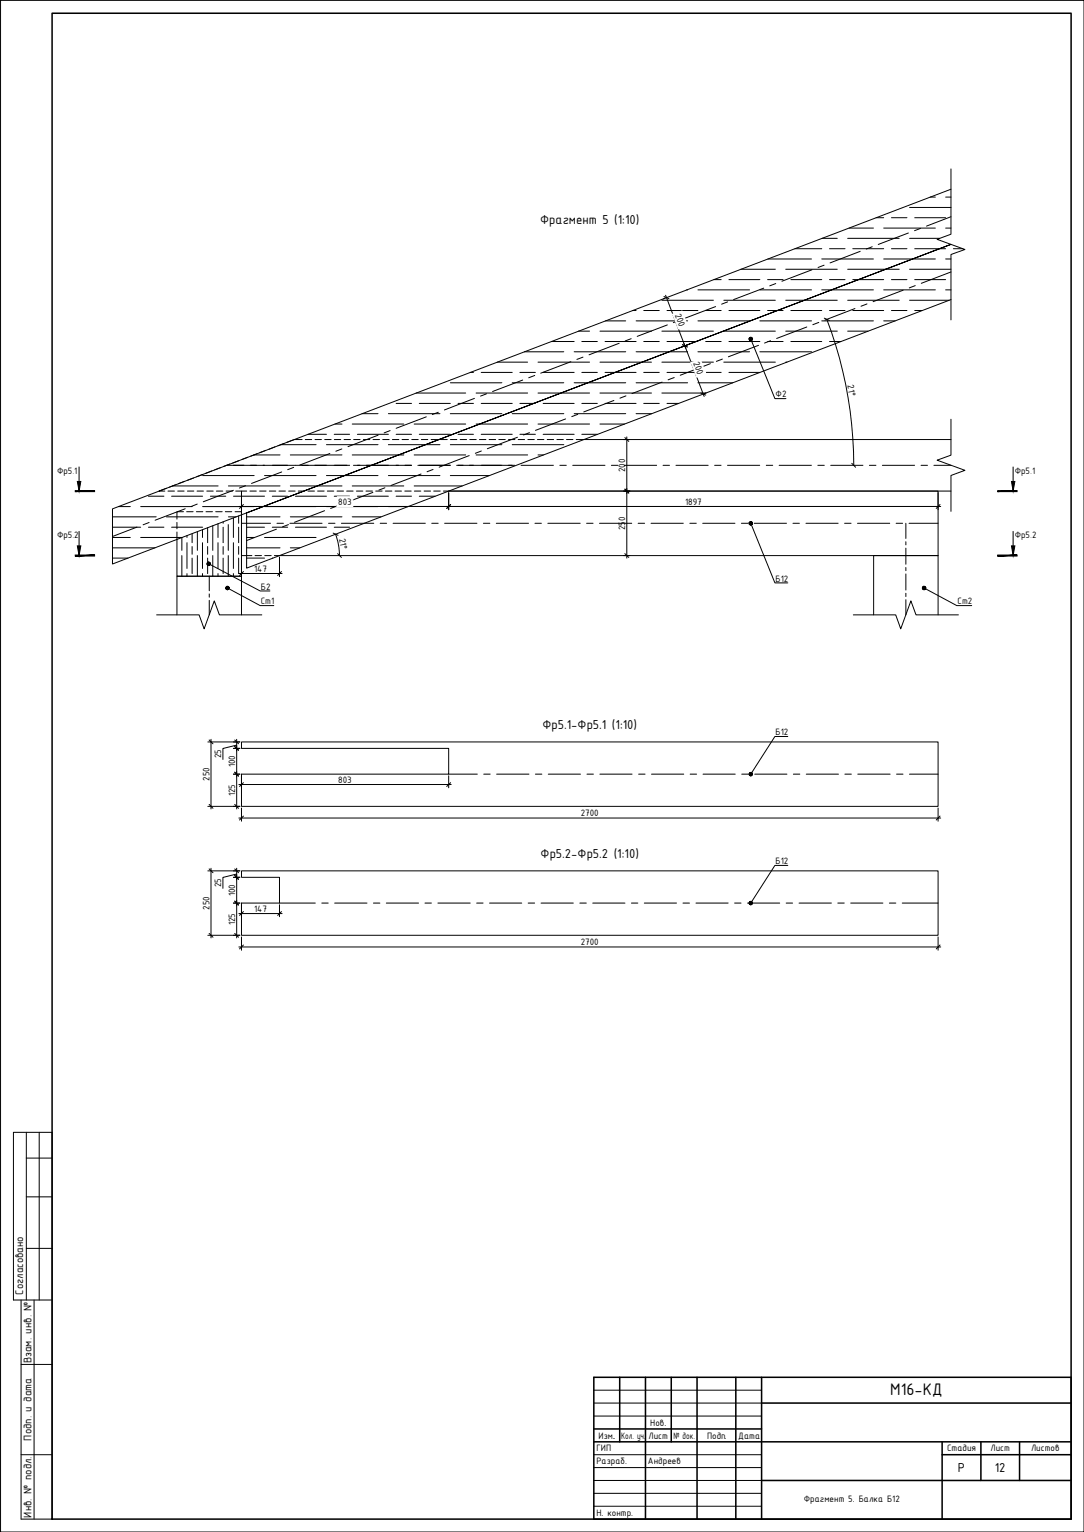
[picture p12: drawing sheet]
<svg xmlns="http://www.w3.org/2000/svg" width="420mm" height="594mm" viewBox="0 0 420 594" stroke-linecap="round" stroke-linejoin="round" font-family="sans-serif">
<path d="M368.6 73.4l-325 123.9v21.4l325-123.9-273 104.1v21.4l273-104.1M226.4 170.4h142.2M368.6 190.4h-194.7h189.7v25h-255.3M68.6 209.2v14.2h25v-23.7v15.7h2M68.6 238.4v-15h25v15M338.6 238.4v-23h25v23M93.6 287.7h270v25h-270v-12.5h80.3v-10h-80.3zM93.6 337.7h270v25h-270v-12.5h14.7v-10h-14.7z" fill="none" stroke="#000" stroke-width=".39"/>
<g fill="none" stroke="#000" stroke-width=".39">
<path d="M89 180l-2.3 .9M92.5 178.7l-2.3 .8M96.1 177.3l-2.4 .9M99.6 176l-2.4 .9M103 174.6l-2.3 .9M106.6 173.3l-2.4 .9M110.1 172l-2.4 .9M117.1 170.4h-3l-2.9 1.1M118.3 170.4h2.5M122.1 170.4h2.5M125.9 170.4h2.5M129.6 170.4h2.5"/>
<path d="M133.4 170.4h2.4M137.1 170.4h2.5M140.8 170.4h2.5M144.6 170.4h2.5M148.3 170.4h2.5M152.1 170.4h2.5M155.8 170.4h2.5M159.6 170.4h2.5M163.3 170.4h2.5M167.1 170.4h2.5M170.9 170.4h2.5M174.6 170.4h2.5"/>
<path d="M178.4 170.4h2.4M182.1 170.4h2.5M185.8 170.4h2.5M189.6 170.4h2.5M193.3 170.4h2.5M197.1 170.4h2.5M200.8 170.4h2.5M204.6 170.4h2.5M208.3 170.4h2.5M212.1 170.4h2.5M215.9 170.4h2.5M219.6 170.4h2.5"/>
<path d="M223.4 170.4h3M64.5 189.3l-2.9 1.1h2.3M65.1 190.4h2.5M68 188l-2.3 .9M68.9 190.4h2.5M71.1 198.4h-2.5v2.9M71.5 186.7l-2.3 .9M72.3 198.4h2.5M72.6 190.4h2.5M75 185.3l-2.3 .9M76.1 198.4h2.5M76.4 190.4h2.5"/>
<path d="M78.5 184l-2.3 .9M79.8 198.4h2.5M80.1 190.4h2.5M82 182.6l-2.3 1M83.6 198.4h2.5M83.9 190.4h2.5M85.5 181.3l-2.3 .9M87.3 198.4h2.5M87.6 190.4h2.5M91.4 190.4h2.2M93.6 197.5v2.2v-1.3h-2.5M93.6 193.8v2.5"/>
<path d="M95.6 190.4h-2v2.1M96.9 190.4h2.5M100.6 190.4h2.5M104.4 190.4h2.5M108.1 190.4h2.5M111.9 190.4h2.5M115.6 190.4h2.5M119.4 190.4h2.5M123.1 190.4h2.5M126.9 190.4h2.5M130.6 190.4h2.5M134.4 190.4h2.5"/>
<path d="M138.1 190.4h2.5M141.9 190.4h2.5M145.6 190.4h2.5M149.4 190.4h2.5M153.1 190.4h2.5M156.9 190.4h2.5M160.6 190.4h2.5M164.4 190.4h2.5M168.1 190.4h2.5M171.9 190.4h2M68.6 202.6v2.5M68.6 206.3v2.9"/>
<path d="M95.6 215.4h2M98.8 215.4h2.5M102.6 215.4h2.5M106.3 215.4h2"/>
</g>
<g fill="none" stroke="#000" stroke-width=".39">
<path d="M333.4 97.5l-11.7 4.5M338.1 95.7l-2.4 .9M352.1 90.4l-11.7 4.4M356.8 88.6l-2.3 .9M368.6 84l-9.5 3.7M277.4 118.9l-11.7 4.4M282 117.1l-2.3 .9M296 111.7l-11.6 4.5M300.7 110l-2.3 .8M314.7 104.6l-11.6 4.5M319.4 102.8l-2.3 .9M331.4 119.6l-11.7 4.5"/>
<path d="M336 117.9l-2.3 .9M350.1 112.5l-11.7 4.5M354.8 110.8l-2.4 .8M368.6 105.5l-11.5 4.4M226 138.5l-2.4 .9M240 133.1l-11.7 4.5M244.6 131.3l-2.3 .9M258.7 126l-11.7 4.4M263.4 124.2l-2.4 .9M280 139.2l-2.3 .9M294 133.9l-11.7 4.5M298.7 132.1l-2.4 .9"/>
<path d="M312.7 126.8l-11.7 4.4M317.4 125l-2.4 .9M169.9 159.9l-2.3 .9M183.9 154.5l-11.6 4.5M188.6 152.7l-2.3 .9M202.6 147.4l-11.7 4.4M207.3 145.6l-2.4 .9M221.3 140.3l-11.7 4.4M238 155.3l-11.7 4.4M242.6 153.5l-2.3 .9M256.6 148.2l-11.7 4.4M261.3 146.4l-2.3 .9"/>
<path d="M275.3 141l-11.6 4.5M127.8 175.9l-11.6 4.5M132.5 174.1l-2.3 .9M146.6 168.8l-11.7 4.4M151.2 167l-2.3 .9M165.2 161.6l-11.7 4.5M181.9 176.7l-11.7 4.5M186.6 174.9l-2.4 .9M200.6 169.6l-11.7 4.4M205.2 167.8l-2.3 .9M219.2 162.4l-11.6 4.5M223.9 160.7l-2.3 .9"/>
<path d="M71.8 197.3l-11.7 4.4M76.5 195.5l-2.4 .9M87.9 180.4h6.6M90.5 190.1l-11.7 4.5M95.2 188.4l-2.4 .8M97 180.4h2.5M102 180.4h12.5M109.2 183l-11.7 4.5M113.8 181.2l-2.3 .9M117 180.4h2.5M122 180.4h12.5M125.8 198l-11.7 4.5"/>
<path d="M130.5 196.3l-2.4 .9M137 180.4h2.5M142 180.4h12.5M144.5 190.9l-11.7 4.5M149.2 189.2l-2.3 .8M157 180.4h2.5M162 180.4h12.5M163.2 183.8l-11.7 4.5M167.9 182l-2.4 .9M177 180.4h2.5M182 180.4h12.5M197 180.4h2.5"/>
<path d="M202 180.4h12.5M217 180.4h2.5M222 180.4h12.5M237 180.4h2.5M242 180.4h12.5M257 180.4h2.5M262 180.4h12.5M277 180.4h2.5M282 180.4h12.5M297 180.4h2.5M302 180.4h12.5M317 180.4h2.5"/>
<path d="M322 180.4h12.5M337 180.4h2.5M342 180.4h12.5M357 180.4h2.5M362 180.4h6.6M53.1 204.4l-9.5 3.6M57.8 202.6l-2.3 .9M93.6 202.9h11.3M107.1 205.2l-11.5 4.4M107.4 202.9h2.5M111.8 203.4l-2.3 .9M112.4 202.9h12.4"/>
<path d="M127.3 202.9h2.5M132.3 202.9h12.6M147.4 202.9h2.5M152.4 202.9h12.4M167.3 202.9h2.5M172.3 202.9h12.6M187.4 202.9h2.5M192.4 202.9h12.5M207.3 202.9h2.5M212.3 202.9h12.6M227.4 202.9h2.5M232.4 202.9h12.5"/>
<path d="M247.4 202.9h2.5M252.3 202.9h12.5M267.4 202.9h2.5M272.4 202.9h12.5M287.4 202.9h2.5M292.4 202.9h12.4M307.3 202.9h2.5M312.4 202.9h12.5M327.4 202.9h2.5M332.4 202.9h12.4M347.3 202.9h2.5M351.1 202.9v5.9"/>
<path d="M351.1 210.1v1.2M351.1 212.6v6.2M352.3 202.9h11.3M81.1 223.4v5.7M81.1 230.3v1.3M81.1 232.8v5.6M351.1 220.1v1.2M351.1 222.6v6.2M351.1 230.1v1.2M351.1 232.6v5.8M173.9 300.2h11.1M187.5 300.2h2.5"/>
<path d="M192.5 300.2h12.5M207.5 300.2h2.5M212.5 300.2h12.5M227.5 300.2h2.5M232.5 300.2h12.5M247.5 300.2h2.5M252.5 300.2h12.5M267.5 300.2h2.5M272.5 300.2h12.5M287.5 300.2h2.5M292.5 300.2h12.5M307.5 300.2h2.5"/>
<path d="M312.5 300.2h12.5M327.5 300.2h2.5M332.5 300.2h12.5M347.5 300.2h2.5M352.5 300.2h11.1M108.3 350.2h13.9M124.7 350.2h2.5M129.7 350.2h12.5M144.7 350.2h2.5M149.7 350.2h12.5M164.7 350.2h2.5M169.7 350.2h12.5"/>
<path d="M184.7 350.2h2.5M189.7 350.2h12.5M204.7 350.2h2.5M209.7 350.2h12.5M224.7 350.2h2.5M229.7 350.2h12.5M244.7 350.2h2.5M249.7 350.2h12.5M264.7 350.2h2.6M269.7 350.2h12.5M284.7 350.2h2.5M289.7 350.2h12.5"/>
<path d="M304.7 350.2h2.5M309.7 350.2h12.5M324.7 350.2h2.5M329.7 350.2h12.5M344.7 350.2h2.5M349.7 350.2h13.9"/>
</g>
<!-- layer: 0 -->
<path d="M368.6 65.5v25.3l-5.4 2 10.8 3.9-5.4 2v25.4M368.6 162.6v13.9l-5.4 1.9 10.8 4-5.4 2v13.9M60.7 238.4h16.5l1.9 5.5 4-10.9 1.9 5.4h16.5M330.8 238.4h16.4l1.9 5.5 4-10.9 1.9 5.4h16.5" fill="none" stroke="#000" stroke-width=".39"/>
<g fill="none" stroke="#000" stroke-width=".39">
<path d="M360.6 76.4h1.9M366.5 76.4h2.1M308.1 96.4h10.4M318.6 92.4h5.9M321.5 96.4h6M328.5 92.4h20M329.1 88.4h9.4M330.5 96.4h12M339.6 84.4h2.9M342.5 88.4h20M345.5 96.4h6M345.5 84.4h6"/>
<path d="M352.6 92.4h11.6M352.6 80.4h16M354.5 96.4h12M354.5 84.4h12M366.5 88.4h2.1M369.5 96.4h3.7M256.5 116.4h20M266.1 112.4h.4M270.5 112.4h20M276.6 108.4h2.9M280.5 116.4h20M282.5 108.4h12"/>
<path d="M287.1 104.4h13.4M294.5 112.4h20M297.5 108.4h6M297.6 100.4h16.9M304.5 116.4h20M304.5 104.4h20M306.5 108.4h12M318.5 112.4h20M318.5 100.4h20M321.5 108.4h6M328.5 116.4h20M328.5 104.4h20"/>
<path d="M330.5 108.4h12M342.5 112.4h20M342.5 100.4h20M345.5 108.4h6M352.6 116.4h15.3M352.6 104.4h16M354.5 108.4h12M366.5 112.4h2.1M366.5 100.4h2.1M203.2 136.4h15.3M213.7 132.4h8.8M222.5 136.4h20"/>
<path d="M224.2 128.4h4.3M225.5 132.4h6M232.5 128.4h20M234.5 132.4h12M234.7 124.4h7.8M245.2 120.4h1.3M246.5 136.4h20M246.5 124.4h20M249.5 132.4h6M249.5 120.4h6M256.5 128.4h20M258.5 132.4h12"/>
<path d="M258.5 120.4h12M270.5 136.4h20M270.5 124.4h20M273.5 132.4h6M273.5 120.4h6M280.5 128.4h20M282.5 132.4h12M282.5 120.4h12M294.5 136.4h20M294.5 124.4h20M297.5 132.4h6M297.5 120.4h6"/>
<path d="M304.5 128.4h20M306.5 132.4h12M306.5 120.4h12M318.5 124.4h20M321.5 132.4h4.5M321.5 120.4h6M328.5 128.4h8M330.5 120.4h12M342.5 124.4h4.5M345.5 120.4h6M354.5 120.4h2.9M153.5 156.4h6"/>
<path d="M161.3 152.4h19.2M162.5 156.4h12M174.5 148.4h20M177.5 156.4h6M182.2 144.4h1.3M184.5 152.4h20M186.5 156.4h12M186.5 144.4h12M192.7 140.4h11.8M198.5 148.4h20M201.5 156.4h6M201.5 144.4h6"/>
<path d="M208.5 152.4h20M208.5 140.4h20M210.5 156.4h12M210.5 144.4h12M222.5 148.4h20M225.5 156.4h6M225.5 144.4h6M232.5 152.4h20M232.5 140.4h20M234.5 156.4h12M234.5 144.4h12M246.5 148.4h20"/>
<path d="M249.5 156.4h6M249.5 144.4h6M256.5 152.4h17M256.5 140.4h20M258.5 156.4h4.6M258.5 144.4h12M270.5 148.4h13.5M273.5 144.4h6M280.5 140.4h20M282.5 144.4h12M304.5 140.4h.5M98.3 176.4h10.2"/>
<path d="M108.8 172.4h13.7M112.5 176.4h20M119.3 168.4h7.2M126.5 172.4h20M129.5 168.4h6M129.8 164.4h2.7M136.5 176.4h20M136.5 164.4h20M138.5 168.4h12M140.3 160.4h6.2M150.5 172.4h20M150.5 160.4h20"/>
<path d="M153.5 168.4h6M160.5 176.4h20M160.5 164.4h20M162.5 168.4h12M174.5 172.4h20M174.5 160.4h20M177.5 168.4h6M184.5 176.4h20M184.5 164.4h20M186.5 168.4h12M198.5 172.4h20M198.5 160.4h20"/>
<path d="M201.5 168.4h6M208.5 176.4h2.1M208.5 164.4h20M210.5 168.4h12M222.5 160.4h20M225.5 168.4h6M232.5 164.4h9.6M246.5 160.4h6.1M45.9 196.4h4.6M54.5 196.4h20M57.5 192.4h6M66.5 192.4h12"/>
<path d="M66.9 188.4h17.6M78.5 196.4h20M78.5 184.4h20M81.5 192.4h6M88.5 188.4h20M90.5 192.4h12M90.5 180.4h12M102.5 196.4h20M102.5 184.4h20M105.5 192.4h6M105.5 180.4h6M112.5 188.4h20"/>
<path d="M114.5 192.4h12M114.5 180.4h12M126.5 196.4h20M126.5 184.4h20M129.5 192.4h6M129.5 180.4h6M136.5 188.4h20M138.5 192.4h12M138.5 180.4h12M150.5 196.4h7.7M150.5 184.4h20M153.5 192.4h6"/>
<path d="M153.5 180.4h6M160.5 188.4h18.7M162.5 192.4h6.2M162.5 180.4h12M174.5 184.4h15.1M177.5 180.4h6M186.5 180.4h12M43.6 208.4h6.9M43.6 216.4h6M43.6 204.4h10.9M43.6 212.4h16.5M43.6 200.4h16.9"/>
<path d="M54.5 208.4h16.1M57.5 204.4h6M64.5 200.4h20M66.5 204.4h12M70.5 208.5v4.9M70.5 215.4v8M72.5 207.7v.7M72.5 210.5v9.9M74.5 206.9v3.6M74.5 211.9v3M74.5 216.4v6M76.5 206.2v7.2"/>
<path d="M76.5 215.4v8M78.5 205.4v3M78.5 210.5v9.9M80.5 204.7v5.8M80.5 211.9v3M80.5 216.4v6M82.5 203.9v9.5M82.5 215.4v8M84.5 203.1v5.3M84.5 210.5v9.9M86.5 202.4v.5M86.5 204.4v6.1"/>
<path d="M86.5 211.9v3M86.5 216.4v6M88.5 203.4v10M88.5 215.4v8M88.5 200.4h3.1M90.5 200.8v7.6M90.5 210.5v9.9M92.5 200.1v2.8M92.5 204.4v6.1M92.5 211.9v3M92.5 216.4v6M95.6 208.4h2.9"/>
<path d="M95.6 216.4h6.9M95.6 204.4h6.9M95.6 212.4h12.9M95.6 200.4h12.9M102.5 208.4h20M105.5 216.4h.2M105.5 204.4h6M112.5 212.4h3.7M112.5 200.4h20M114.5 204.4h12M126.5 208.4h.2M129.5 204.4h6"/>
<path d="M136.5 200.4h11.2M72.5 222.4v1M78.5 222.4v1M84.5 222.4v1M90.5 222.4v1"/>
</g>
<g fill="#000" stroke="#000" stroke-width=".39">
<path d="M30 186.7h1.3l-.7 3.7zM392 186.7h1.4l-.7 3.7zM30 211.7h1.3l-.7 3.7zM392 211.7h1.4l-.7 3.7z"/>
<path d="M290.4 131.7l.2 .3 .4-.5zM291 131.5l-.1 .6-.3-.1zM291 131.5l-.1 .6h.4z"/>
<path d="M290.5 131.1l.5 .4-.2-.6zM290.5 131.1l.5 .4-.6-.1zM290.4 131.4v.3l.6-.2z"/>
<path d="M291 131.5l.3 .6 .2-.3zM291 131.5h.6l-.1 .3zM291 131.5h.6v-.3z"/>
<path d="M291.4 131l-.4 .5 .6-.3zM291.1 130.8l.3 .2-.4 .5zM290.8 130.9l.2 .6 .1-.7z"/>
<path d="M29.2 190.3v.3l7.5-.3zM29.2 190.6l7.5-.3v.3z"/>
<path d="M386.7 190.6h7.5v-.3zM386.7 190.3h7.5l-7.5 .3z"/>
<path d="M29.2 215.2v.4l7.5-.4zM29.2 215.6l7.5-.4v.4z"/>
<path d="M80.3 218.3v.3h.6zM80.3 218.6h.6l-.6 .4zM80.3 219l.3 .2 .3-.6z"/>
<path d="M80.9 218.6l-.3 .6 .3 .1zM80.9 218.6l.3 .5-.3 .2zM80.9 218.6l.3 .5 .2-.2z"/>
<path d="M80.9 218v.6l.3-.5zM80.6 218.1l.3-.1v.6zM80.6 218.1l-.3 .2 .6 .3z"/>
<path d="M80.9 218.6l.5 .3 .1-.3zM80.9 218.6l.5-.3 .1 .3zM81.2 218.1l-.3 .5 .5-.3z"/>
<path d="M290.4 203.2l.2 .2 .4-.5zM291 202.9l-.1 .7-.3-.2zM291 202.9l-.1 .7 .4-.1z"/>
<path d="M290.5 202.5l.5 .4-.2-.5zM290.5 202.5l.5 .4-.6-.1zM290.4 202.8v.4l.6-.3z"/>
<path d="M291 202.9l.3 .6 .2-.2zM291 202.9l.6 .1-.1 .3zM291 202.9l.6 .1v-.3z"/>
<path d="M291.4 202.5l-.4 .4 .6-.2zM291.1 202.3l.3 .2-.4 .4zM290.8 202.4l.2 .5 .1-.6z"/>
<path d="M386.7 215.6h7.5v-.4zM386.7 215.2h7.5l-7.5 .4z"/>
<path d="M87.6 227.7l-.1 .3h.7zM87.5 228h.7l-.6 .4zM87.6 228.4l.3 .2 .3-.6z"/>
<path d="M88.2 228l-.3 .6 .3 .1zM88.2 228l.3 .5-.3 .2zM88.2 228l.3 .5 .2-.2z"/>
<path d="M88.1 227.4l.1 .6 .3-.5zM87.8 227.5l.3-.1 .1 .6zM87.8 227.5l-.2 .2 .6 .3z"/>
<path d="M88.2 228l.5 .3 .1-.3zM88.2 228l.5-.3 .1 .3zM88.5 227.5l-.3 .5 .5-.3z"/>
<path d="M357.6 227.7l-.1 .3h.7zM357.5 228h.7l-.6 .4zM357.6 228.4l.3 .2 .3-.6z"/>
<path d="M358.2 228l-.3 .6 .3 .1zM358.2 228l.3 .5-.3 .2zM358.2 228l.3 .5 .2-.2z"/>
<path d="M358.1 227.4l.1 .6 .3-.5zM357.8 227.5l.3-.1 .1 .6zM357.8 227.5l-.2 .2 .6 .3z"/>
<path d="M358.2 228l.5 .3 .1-.3zM358.2 228l.5-.3 .1 .3zM358.5 227.5l-.3 .5 .5-.3z"/>
<path d="M290.5 299.9l-.1 .3h.6zM290.4 300.2h.6l-.6 .3zM290.4 300.5l.3 .2 .3-.5z"/>
<path d="M291 299.6v.6l.3-.6zM290.7 299.6h.3v.6zM290.7 299.6l-.2 .3 .5 .3z"/>
<path d="M291 300.2l-.3 .5 .3 .1zM291 300.2l.3 .6h-.3zM291 300.2l.3 .6 .2-.3z"/>
<path d="M291 300.2l.5 .3 .1-.3zM291 300.2l.5-.3 .1 .3zM291.3 299.6l-.3 .6 .5-.3z"/>
<path d="M290.5 349.9l-.1 .3h.6zM290.4 350.2h.6l-.6 .3zM290.4 350.5l.3 .2 .3-.5z"/>
<path d="M291 350.2l-.3 .5 .3 .1zM291 350.2l.3 .5-.3 .1zM291 350.2l.3 .5 .2-.2z"/>
<path d="M291 349.6v.6l.3-.5zM290.7 349.6h.3v.6zM290.7 349.6l-.2 .3 .5 .3z"/>
<path d="M291 350.2l.5 .3 .1-.3zM291 350.2l.5-.3 .1 .3zM291.3 349.7l-.3 .5 .5-.3z"/>
</g>
<g fill="none" stroke="#000" stroke-width=".39">
<path d="M.2 .1h420v594h-420zM291 131.5l9.4 23.1h4.2M30.6 181.1v9.3M392.7 181.1v9.3M30.6 206.1v9.3M80.9 218.6l19.9 10.6h3.8M291 202.9l9.4 23.1h5M392.7 206.1v9.3M88.2 228l12.6 6.8h5.3M358.2 228l12.6 6.8h5.8M305.4 285.6h-5l-9.4 14.6M305.4 335.6h-5l-9.4 14.6"/>
<path d="M10.2 439.1v65M15.2 439.1v65M10.2 449.1h10M10.2 464.1h10M10.2 484.1h10M8.2 504.1v85h12v-150h-15v65h15M13.2 504.1v85M8.2 529.1h12M230.2 539.1h65M230.2 544.1h65M230.2 549.1h65M8.2 564.1h12"/>
<path d="M230.2 564.1h65M230.2 569.1h65M230.2 574.1h65M230.2 579.1h65M230.2 584.1h65"/>
</g>
<g fill="none" stroke="#000" stroke-width=".39">
<path d="M257.3 115l2 .8M257.7 115.6l-.6 .3M258 114.5l14.9 39.2M264.5 133.7l1.9 .8M264.9 134.3l-.6 .2M266.6 133.7l-.6 .2M319.5 123.4l1.9 .9M320.5 123.8a158.2 158.2 0 0 1 10.4 56.6M271.6 152.4l2 .8M273.7 152.4l-.5 .2M241.7 170.4h2.4M242.2 169.7l1.5 1.5"/>
<path d="M243 169.4v47M330.2 179.7l1.4 1.5M92.6 196.4h272M93.6 191.1v6.6M94.4 195.6l-1.6 1.6M173.9 191.1v6.6M174.7 195.6l-1.6 1.6M241.7 190.4h2.4M242.2 189.7l1.5 1.5M363.6 191.1v6.6M364.4 195.6l-1.5 1.6M93.6 216v7.6"/>
<path d="M108.3 216v7.6M129.1 206.7l1.9 .9M130 207.1a23.3 23.3 0 0 1 1.6 8.3M130.9 214.7l1.4 1.5M241.7 215.4h2.4M242.2 214.7l1.5 1.5M92.6 222.4h16.7M94.4 221.6l-1.6 1.6M109.1 221.6l-1.5 1.6M80.6 287.7h12.4M81.1 286.9l1.5 1.5M81.8 286.7v27"/>
<path d="M90.5 290.2h2.5M91 299.4l1.5 1.6M91 289.4l1.5 1.5M91 286.9l1.5 1.5M91.7 288.9l-5.3 1.4v4.2M91.7 286.7v27M80.6 312.7h12.4M81.1 311.9l1.5 1.6M90.5 300.2h2.5M91 311.9l1.5 1.6M92.6 304.2h82.3M92.6 317.2h272"/>
<path d="M93.6 300.8v4.7M93.6 313.3v5.1M94.4 303.5l-1.6 1.5M94.4 316.5l-1.6 1.5M173.9 300.8v4.7M174.7 303.5l-1.6 1.5M363.6 313.3v5.1M364.4 316.5l-1.5 1.5M80.6 337.7h12.4M81.1 336.9l1.5 1.5M81.8 336.7v27M91 339.4l1.5 1.6"/>
<path d="M91 336.9l1.5 1.5M91.7 338.9l-5.3 1.3v4.3M91.7 336.7v27M90.5 350.2h2.5M90.5 340.2h2.5M91 349.4l1.5 1.6M92.6 354.3h16.7M93.6 350.8v4.7M94.4 353.5l-1.6 1.5M108.3 350.8v4.7M109.1 353.5l-1.5 1.5M80.6 362.7h12.4"/>
<path d="M81.1 362l1.5 1.4M91 362l1.5 1.4M92.6 367.2h272M93.6 363.3v5.2M94.4 366.5l-1.6 1.5M363.6 363.3v5.2M364.4 366.5l-1.5 1.5"/>
</g>
<g fill="#fff" stroke="#fff" stroke-width=".39">
<path d="M130.8 192.6v3.8l5.9-3.8zM130.8 196.4l5.9-3.8v3.8z"/>
<path d="M267.9 140.6l5.7 4.3-2.2-5.6zM267.9 140.6l5.7 4.3-3.5 1.4z"/>
<path d="M260.8 122l5.6 4.3-2.1-5.7zM260.8 122l5.6 4.3-3.4 1.3z"/>
</g>
<g fill="none" stroke="#000" stroke-width=".59">
<path d="M20.2 5.1h395v584h-395zM230.2 534.1h185v55h-185zM240.2 534.1v25M250.2 534.1v55M260.2 534.1v25M270.2 534.1v55M285.2 534.1v55M295.2 534.1v55M230.2 559.1h185M230.2 554.1h65M295.2 544.1h120M365.2 559.1v30"/>
<path d="M380.2 559.1v15M395.2 559.1v15M295.2 574.1h120M365.2 564.1h50"/>
</g>
<text font-size="7" x="345.1" y="541">М16-КД</text>
<g font-size="5.4">
<text x="209.3" y="86.8">Фрагмент 5 (1:10)</text>
<text x="210.2" y="282.6">Фр5.1-Фр5.1 (1:10)</text>
<text x="209.5" y="332.6">Фр5.2-Фр5.2 (1:10)</text>
<text x="371.3" y="570.8">Р</text>
<text x="385.6" y="570.8">12</text>
</g>
<g font-size="4.3">
<text x="9" y="502.1" transform="rotate(-90 9 502.1)">Согласовано</text>
<text x="12.2" y="528.5" transform="rotate(-90 12.2 528.5)">Взам. инв. №</text>
<text x="12.2" y="558.6" transform="rotate(-90 12.2 558.6)">Подп. и дата</text>
<text x="12.2" y="588.5" transform="rotate(-90 12.2 588.5)">Инв. № подл.</text>
</g>
<g font-size="3.9">
<text x="261.5" y="122.1" transform="rotate(69 261.5 122.1)">200</text>
<text x="268.6" y="140.8" transform="rotate(69 268.6 140.8)">200</text>
<text x="328.5" y="149.3" transform="rotate(80 328.5 149.3)">21°</text>
<text x="300.6" y="154.1">Ф2</text>
<text x="242.3" y="183.1" transform="rotate(-90 242.3 183.1)">200</text>
<text x="131.1" y="195.8">803</text>
<text x="265.5" y="195.8">1897</text>
<text x="131.4" y="208.9" transform="rotate(80 131.4 208.9)">21°</text>
<text x="242.3" y="205.5" transform="rotate(-90 242.3 205.5)">250</text>
<text x="98.5" y="221.8">147</text>
<text x="300.6" y="225.6">Б12</text>
<text x="101.1" y="228.7">Б2</text>
<text x="101.1" y="234.3">Ст1</text>
<text x="371.1" y="234.3">Ст2</text>
<text x="300.6" y="285.1">Б12</text>
<text x="85.8" y="294.1" transform="rotate(-90 85.8 294.1)">25</text>
<text x="91.1" y="297.6" transform="rotate(-90 91.1 297.6)">100</text>
<text x="81.2" y="302.8" transform="rotate(-90 81.2 302.8)">250</text>
<text x="131.1" y="303.6">803</text>
<text x="91.1" y="308.8" transform="rotate(-90 91.1 308.8)">125</text>
<text x="225.1" y="316.6">2700</text>
<text x="300.6" y="335.1">Б12</text>
<text x="85.8" y="344.1" transform="rotate(-90 85.8 344.1)">25</text>
<text x="91.1" y="347.6" transform="rotate(-90 91.1 347.6)">100</text>
<text x="81.2" y="352.8" transform="rotate(-90 81.2 352.8)">250</text>
<text x="98.5" y="353.6">147</text>
<text x="91.1" y="358.8" transform="rotate(-90 91.1 358.8)">125</text>
<text x="225.1" y="366.6">2700</text>
<text x="232" y="557.8">Изм.</text>
<text x="240.7" y="557.8">Кол. уч.</text>
<text x="251.4" y="557.8">Лист</text>
<text x="252.1" y="552.8">Нов.</text>
<text x="261" y="557.8">№ док.</text>
<text x="274.1" y="557.8">Подп.</text>
<text x="231.2" y="562.8">ГИП</text>
<text x="286.2" y="558.1">Дата</text>
<text x="367.1" y="562.8">Стадия</text>
<text x="383.9" y="562.8">Лист</text>
<text x="399.7" y="562.8">Листов</text>
<text x="231.2" y="567.8">Разраб.</text>
<text x="251.2" y="567.8">Андреев</text>
<text x="231.2" y="587.9">Н. контр.</text>
<text x="311.6" y="582.5">Фрагмент 5. Балка Б12</text>
</g>
<g font-size="3.6">
<text x="22.1" y="183.8">Фр5.1</text>
<text x="393.3" y="183.8">Фр5.1</text>
<text x="22.1" y="208.8">Фр5.2</text>
<text x="393.3" y="208.8">Фр5.2</text>
</g>
</svg>
